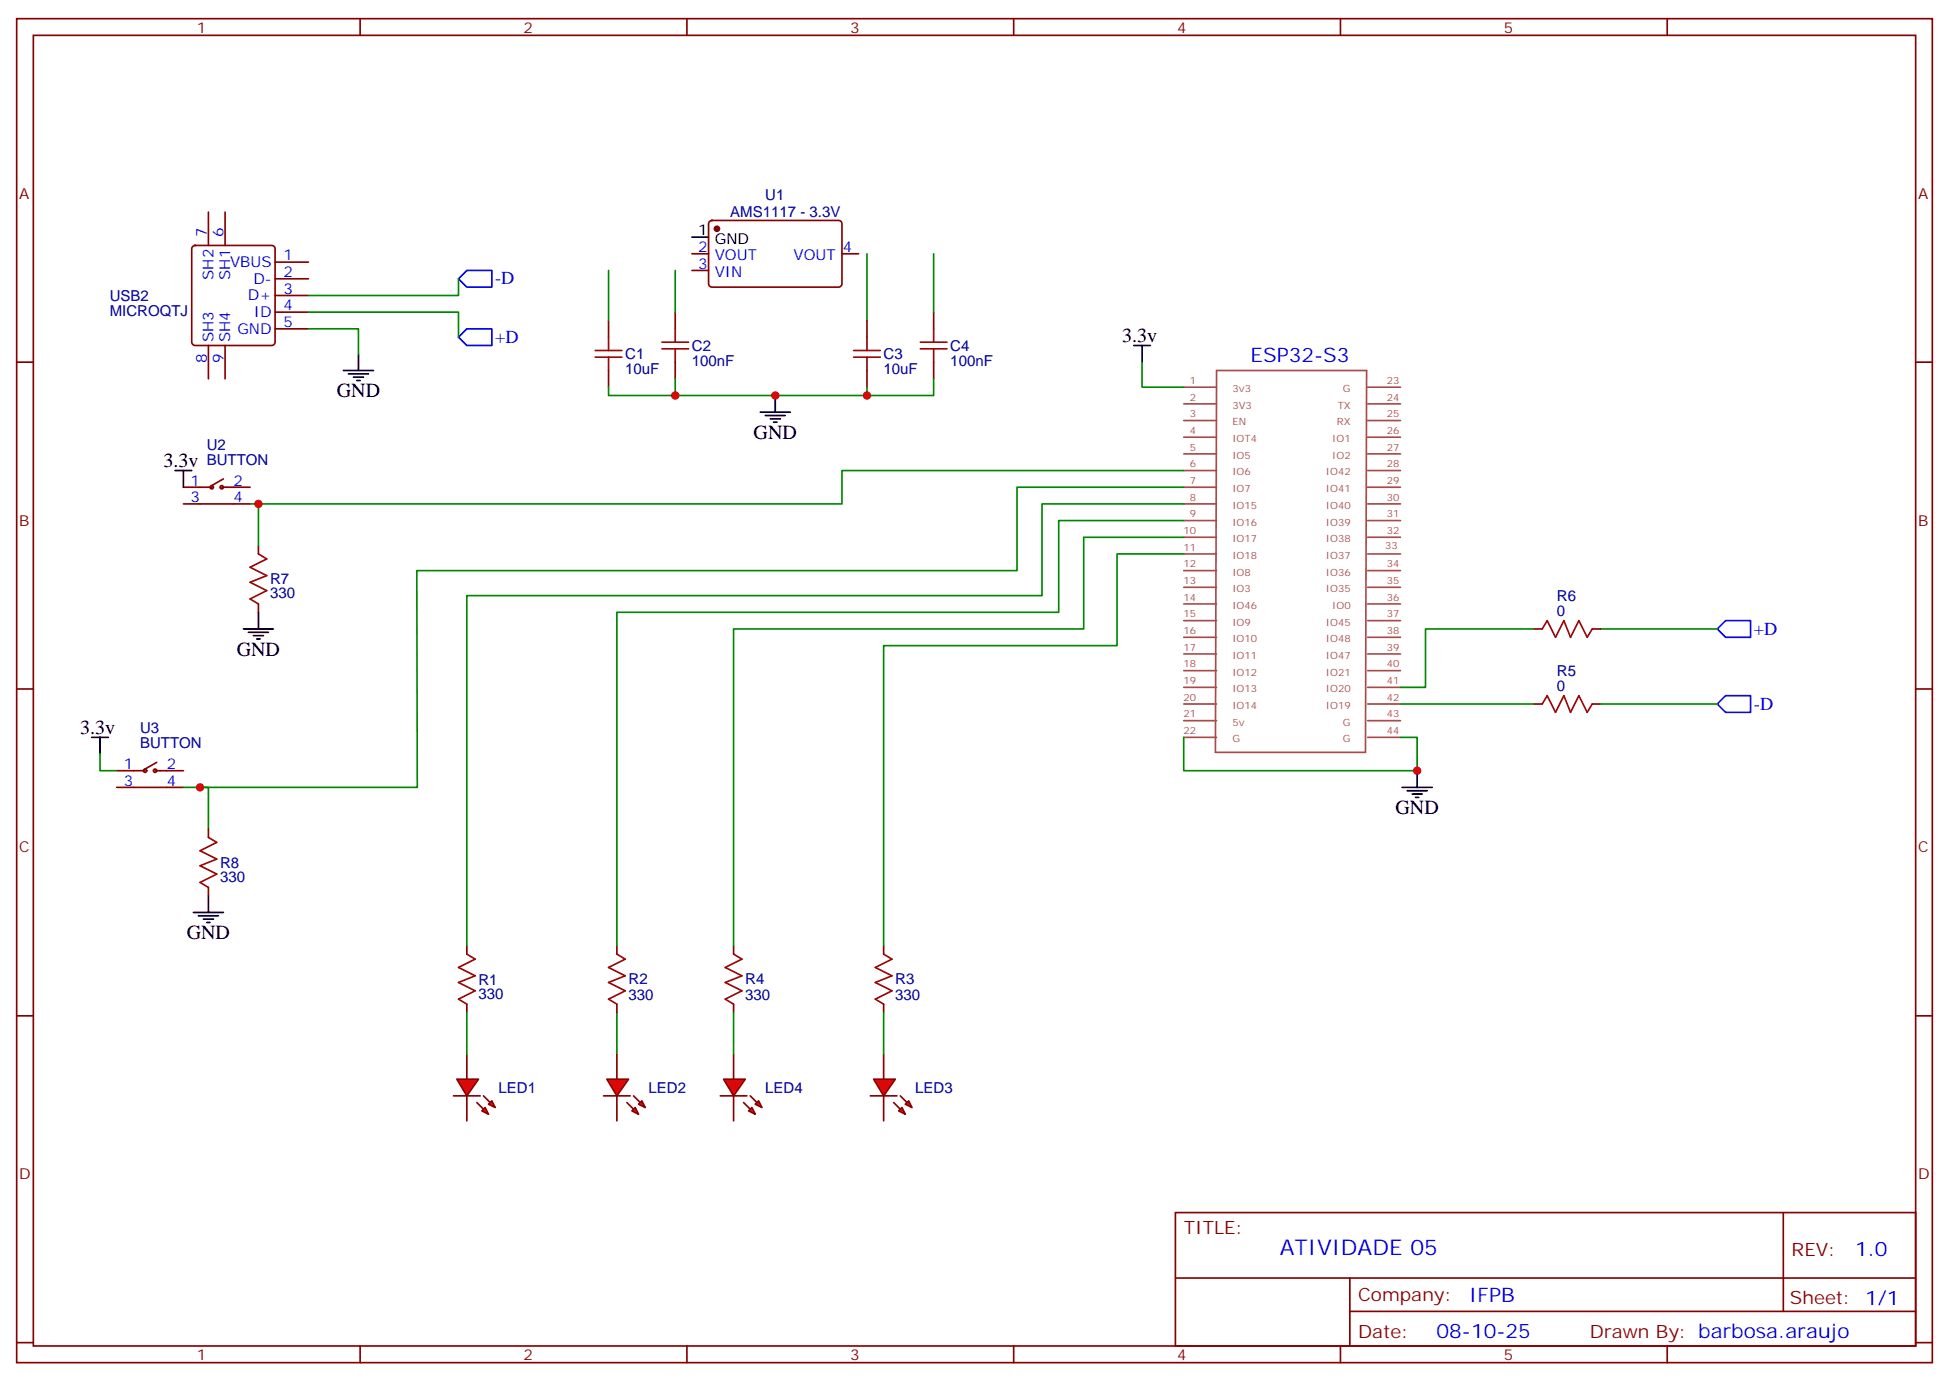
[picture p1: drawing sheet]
<svg xmlns="http://www.w3.org/2000/svg" width="412mm" height="292mm" viewBox="0 0 412 292" stroke-linecap="round" stroke-linejoin="round" font-family="sans-serif">
<g fill="none" stroke="#870000" stroke-width=".35">
<path d="M3.5 4h405.4v284.3h-405.4zM7.1 7.5h398.2v277.3h-398.2zM76.2 4v3.5M145.3 4v3.5M214.5 4v3.5M283.6 4v3.5M352.8 4v3.5M3.5 76.6h3.6M405.3 76.6h3.6M3.5 145.8h3.6M405.3 145.8h3.6M3.5 214.9h3.6"/>
<path d="M98.8 200.1v1.8M98.8 212.4v1.8M405.3 214.9h3.6M248.7 256.5h156.6v28.3h-156.6zM377.3 256.6v20.8M248.7 270.4h156.5M285.6 277.4h119.6M285.6 270.4v14.1M3.5 284.1h3.6M76.2 284.8v3.5M145.3 284.8v3.5M214.5 284.8v3.5"/>
<path d="M283.6 284.8v3.5M352.8 284.8v3.5M405.3 284.1h3.6"/>
</g>
<g fill="none" stroke="#a64a4a" stroke-width=".35">
<path d="M257.4 78.4h31.8l-.3 80.8h-31.7zM250.5 99.6h6.9M250.5 96h6.9M250.5 92.5h6.9M250.5 89h6.9M250.5 85.4h6.9M250.5 81.9h6.9M289.4 99.6h6.9M289.4 96h6.9M289.4 92.5h6.9M289.4 89h6.9M289.4 85.4h6.9"/>
<path d="M289.4 81.9h6.9M250.5 117.2h6.9M250.5 113.7h6.9M250.5 110.1h6.9M250.5 106.6h6.9M250.5 103.1h6.9M289.4 117.2h6.9M289.4 113.7h6.9M289.4 110.1h6.9M289.4 106.6h6.9M289.4 103.1h6.9M250.5 138.4h6.9"/>
<path d="M250.5 134.8h6.9M250.5 131.3h6.9M250.5 127.8h6.9M250.5 124.2h6.9M250.5 120.7h6.9M289.4 138.4h6.9M289.4 134.8h6.9M289.4 131.3h6.9M289.4 127.8h6.9M289.4 124.2h6.9M289.4 120.7h6.9M250.5 156h6.9"/>
<path d="M250.5 152.5h6.9M250.5 148.9h6.9M250.5 145.4h6.9M250.5 141.9h6.9M289.4 156h6.9M289.4 152.5h6.9M289.4 148.9h6.9M289.4 145.4h6.9M289.4 141.9h6.9"/>
</g>
<path d="M239.9 73.1h3.5M241.7 73.1v3.5M296.7 166.6h6.3M297.7 167.3h4.3M298.8 168h2.1M299.5 168.7h.7M299.9 163.1v3.5" fill="none" stroke="#000" stroke-width=".35"/>
<path d="M241.7 76.6v5.3h8.8M250.5 156v7.1h49.4v-7.1h-3.6" fill="none" stroke="#008700" stroke-width=".35"/>
<path d="M98.8 201.9l1.7 1-3.5 1.8 3.5 1.7-3.5 1.5 3.5 1.7-3.5 1.8 1.8 1" fill="none" stroke="#a10000" stroke-width=".35"/>
<g fill="#f00" stroke="#870000" stroke-width=".35">
<path d="M96.7 228.3h4.5l-2.4 3.5z"/>
<path d="M96 231.8h5.6z"/>
</g>
<g fill="#870000" stroke="#870000" stroke-width=".35">
<path d="M102.3 231.8l1.4 1.5z"/>
<path d="M100.9 233.3l1.4 1.4z"/>
</g>
<g fill="#f00" stroke="#870000" stroke-width=".35">
<path d="M103.4 233.6l.7-.7 .7 1.4z"/>
<path d="M102 235l.7-.7 .7 1.4z"/>
</g>
<path d="M98.8 223v5.3M98.8 231.8v5.3" fill="none" stroke="#870000" stroke-width=".35"/>
<path d="M98.8 214.2v8.8M130.5 214.2v8.8" fill="none" stroke="#008700" stroke-width=".35"/>
<g fill="#f00" stroke="#870000" stroke-width=".35">
<path d="M128.4 228.3h4.6l-2.5 3.5z"/>
<path d="M127.7 231.8h5.6z"/>
</g>
<g fill="#870000" stroke="#870000" stroke-width=".35">
<path d="M134.1 231.8l1.4 1.5z"/>
<path d="M132.6 233.3l1.5 1.4z"/>
</g>
<g fill="#f00" stroke="#870000" stroke-width=".35">
<path d="M135.1 233.6l.7-.7 .7 1.4z"/>
<path d="M133.7 235l.7-.7 .7 1.4z"/>
</g>
<path d="M130.5 200.1v1.8M130.5 212.4v1.8M187 200.1v1.8M187 212.4v1.8M130.5 223v5.3M130.5 231.8v5.3" fill="none" stroke="#870000" stroke-width=".35"/>
<path d="M130.5 201.9l1.8 1-3.5 1.8 3.5 1.7-3.5 1.5 3.5 1.7-3.5 1.8 1.7 1M187 201.9l1.7 1-3.5 1.8 3.5 1.7-3.5 1.5 3.5 1.7-3.5 1.8 1.8 1" fill="none" stroke="#a10000" stroke-width=".35"/>
<g fill="#f00" stroke="#870000" stroke-width=".35">
<path d="M184.9 228.3h4.5l-2.4 3.5z"/>
<path d="M184.1 231.8h5.7z"/>
</g>
<g fill="#870000" stroke="#870000" stroke-width=".35">
<path d="M190.5 231.8l1.4 1.5z"/>
<path d="M189.1 233.3l1.4 1.4z"/>
</g>
<g fill="#f00" stroke="#870000" stroke-width=".35">
<path d="M191.6 233.6l.7-.7 .7 1.4z"/>
<path d="M190.1 235l.8-.7 .7 1.4z"/>
</g>
<path d="M155.2 200.1v1.8M155.2 212.4v1.8M187 223v5.3M187 231.8v5.3" fill="none" stroke="#870000" stroke-width=".35"/>
<path d="M187 214.2v8.8" fill="none" stroke="#008700" stroke-width=".35"/>
<path d="M155.2 201.9l1.8 1-3.5 1.8 3.5 1.7-3.5 1.5 3.5 1.7-3.5 1.8 1.7 1" fill="none" stroke="#a10000" stroke-width=".35"/>
<g fill="#f00" stroke="#870000" stroke-width=".35">
<path d="M153.1 228.3h4.6l-2.5 3.5z"/>
<path d="M152.4 231.8h5.6z"/>
</g>
<g fill="#870000" stroke="#870000" stroke-width=".35">
<path d="M158.7 231.8l1.5 1.5z"/>
<path d="M157.3 233.3l1.4 1.4z"/>
</g>
<g fill="#f00" stroke="#870000" stroke-width=".35">
<path d="M159.8 233.6l.7-.7 .7 1.4z"/>
<path d="M158.4 235l.7-.7 .7 1.4z"/>
</g>
<g fill="none" stroke="#870000" stroke-width=".35">
<path d="M40.8 52.1l.5-.2h16.2a.71 .71 0 0 1 .7 .7v19.8a.76 .76 0 0 1-.7 .7h-16.2a.76 .76 0 0 1-.7-.7v-19.8zM44.1 44.9v7M47.6 44.9v7M58.2 55.5h7.1M58.2 59h7.1M146.4 53.7h3.5M146.4 57.2h3.5M150.2 46.8l.4-.2h26.8a.71 .71 0 0 1 .8 .7v12.7a.76 .76 0 0 1-.8 .7h-26.8a.76 .76 0 0 1-.7-.7v-12.7zM178.2 53.7h3.5M44.1 73.1v7.1M47.6 73.1v7.1M58.2 62.5h7.1"/>
<path d="M58.2 66h7.1M58.2 69.6h7.1M128.8 67.8v3.5M128.8 78.4v3.5M142.9 66v3.6M142.9 76.6v3.6M183.4 67.8v3.5M183.4 78.4v3.5M197.6 66v3.6M197.6 76.6v3.6M38.8 106.6h14.1M38.8 103.1h6"/>
<path d="M46.9 103.1h6M47.3 101.3l-2.5 1.4M54.7 115.4v1.8M54.7 127.8v1.7M324.6 133.1h1.7M336.9 133.1h1.8M324.6 148.9h1.7M336.9 148.9h1.8M24.7 166.6h14.1M24.7 163.1h6M32.8 163.1h6M33.2 161.3l-2.5 1.4"/>
<path d="M44.1 175.4v1.8M44.1 187.7v1.8M155.2 223v5.3M155.2 231.8v5.3"/>
<circle cx="44.8" cy="103.1" r=".35"/>
<circle cx="46.9" cy="103.1" r=".35"/>
<circle cx="30.7" cy="163.1" r=".35"/>
<circle cx="32.8" cy="163.1" r=".35"/>
</g>
<g fill="none" stroke="#008700" stroke-width=".35">
<path d="M97 59v3.5h-31.7M128.8 57.2v10.6M142.9 57.2v8.8M183.4 53.7v14.1M197.6 53.7v12.3M65.3 66h31.7v5.3M65.3 69.6h10.5v5.3M128.8 81.9v1.8h54.6M142.9 80.2v3.5M197.6 80.2v3.5h-14.2v-1.8M250.5 99.6h-72.3v7h-123.5M52.9 106.6h1.8v8.8"/>
<path d="M250.5 103.1h-35.3v17.6h-127l.1 45.9h-49.5M250.5 106.6h-30v19.4h-121.7v74.1M250.5 110.1h-26.5v19.4h-93.5v70.6M250.5 113.7h-21.2v19.4h-74.1v67M250.5 117.2h-14.1v19.4h-49.4v63.5M324.6 133.1h-23v12.3h-5.3M338.7 133.1h24.7M21.2 159.5v3.6h3.5M296.3 148.9h28.3M338.7 148.9h24.7M42.3 166.6h1.8v8.8M155.2 214.2v8.8"/>
</g>
<path d="M98.8 57.2h5.3v3.5h-5.3l-1.8-1.7zM97 71.3l1.8-1.7h5.3v3.5h-5.3zM365.1 131.3h5.3v3.5h-5.3l-1.7-1.7zM365.1 147.2h5.3v3.5h-5.3l-1.7-1.8z" fill="none" stroke="#00f" stroke-width=".35"/>
<g fill="none" stroke="#a10000" stroke-width=".35">
<path d="M125.9 74.2h5.7M125.9 75.6h5.7M128.8 71.3v2.9M128.8 75.6v2.8M140.1 72.4h5.6M140.1 73.8h5.6M142.9 69.6v2.8M142.9 73.8v2.8M180.6 74.2h5.7M180.6 75.6h5.7M183.4 71.3v2.9M183.4 75.6v2.8"/>
<path d="M194.7 72.4h5.7M194.7 73.8h5.7M197.6 69.6v2.8M197.6 73.8v2.8M54.7 117.2l1.7 1.1-3.5 1.7 3.5 1.8-3.5 1.4 3.5 1.8-3.5 1.7 1.8 1.1M326.3 133.1l1.1-1.8 1.7 3.5 1.8-3.5 1.4 3.5 1.8-3.5 1.7 3.5 1.1-1.7M326.3 148.9l1.1-1.7 1.7 3.5 1.8-3.5 1.4 3.5 1.8-3.5 1.7 3.5 1.1-1.8M44.1 177.2l1.8 1-3.6 1.8 3.6 1.8-3.6 1.4 3.6 1.7-3.6 1.8 1.8 1"/>
</g>
<g fill="none" stroke="#000" stroke-width=".35">
<path d="M146.4 50.2h3.5M72.7 78.4h6.3M73.7 79.1h4.3M74.8 79.8h2.1M75.8 74.9v3.5M37 99.6h3.6M38.8 99.6v3.5M75.5 80.5h.7M160.9 87.2h6.3M161.9 87.9h4.3M163 88.6h2.1M163.7 89.3h.7"/>
<path d="M164 83.7v3.5M51.5 133.1h6.4M52.6 133.8h4.2M53.6 134.5h2.1M54.3 135.2h.7M54.7 129.5v3.6M19.4 156h3.5M21.2 156v3.5M40.9 193h6.4M42 193.7h4.2M43 194.5h2.2M43.7 195.2h.7"/>
<path d="M44.1 189.5v3.5"/>
</g>
<circle cx="151.7" cy="48.4" r=".53" fill="#870000" stroke="#870000" stroke-width=".35"/>
<g fill="#c00">
<circle cx="183.4" cy="83.7" r=".88"/>
<circle cx="142.9" cy="83.7" r=".88"/>
<circle cx="164" cy="83.7" r=".88"/>
<circle cx="299.9" cy="163.1" r=".88"/>
<circle cx="54.7" cy="106.6" r=".88"/>
<circle cx="42.3" cy="166.6" r=".88"/>
</g>
<text font-size="4.6" fill="#00f" x="270.8" y="265.6">ATIVIDADE 05</text>
<g font-size="4.2">
<text x="237.4" y="72.4">3.3v</text>
<text x="71.3" y="84">GND</text>
<text x="159.5" y="92.9">GND</text>
<text x="34.6" y="98.8">3.3v</text>
<text x="50.1" y="138.7">GND</text>
<text x="16.9" y="155.3">3.3v</text>
<text x="295.3" y="172.2">GND</text>
<text x="39.5" y="198.7">GND</text>
</g>
<g font-size="4.2" fill="#00f">
<text x="264.6" y="76.6">ESP32-S3</text>
<text x="392.5" y="265.8">1.0</text>
<text x="310.9" y="275.4">IFPB</text>
<text x="304" y="283.2">08-10-25</text>
</g>
<g font-size="3.9" fill="#00f">
<text x="104.8" y="60.2">-D</text>
<text x="104.8" y="72.5">+D</text>
<text x="371.1" y="134.3">+D</text>
<text x="371.1" y="150.1">-D</text>
</g>
<g font-size="3.9" fill="#800">
<text x="250.5" y="261.1">TITLE:</text>
<text x="379.1" y="265.8">REV:</text>
<text x="287.4" y="275.3">Company:</text>
<text x="378.7" y="275.9">Sheet: 1/1</text>
<text x="287.4" y="283">Date:</text>
<text x="336.4" y="283.1">Drawn By: barbosa.araujo</text>
</g>
<g font-size="3.2" fill="#800">
<text x="41.6" y="6.9">1</text>
<text x="110.8" y="6.9">2</text>
<text x="179.9" y="6.9">3</text>
<text x="249.1" y="6.9">4</text>
<text x="318.2" y="6.9">5</text>
<text x="4.1" y="42.1">A</text>
<text x="405.9" y="42.1">A</text>
<text x="4.1" y="111.2">B</text>
<text x="405.9" y="111.2">B</text>
<text x="4.1" y="180.3">C</text>
<text x="405.9" y="180.3">C</text>
<text x="4.1" y="249.5">D</text>
<text x="405.9" y="249.5">D</text>
<text x="41.6" y="287.8">1</text>
<text x="110.8" y="287.8">2</text>
<text x="179.9" y="287.8">3</text>
<text x="249.1" y="287.8">4</text>
<text x="318.2" y="287.8">5</text>
</g>
<g font-size="3.2" fill="#000080">
<text x="154.5" y="46">AMS1117 - 3.3V</text>
<text x="161.9" y="42.2">U1</text>
<text x="23.2" y="63.7">USB2</text>
<text x="23.2" y="66.8">MICROQTJ</text>
<text x="132.3" y="76">C1</text>
<text x="146.4" y="77.4">100nF</text>
<text x="146.4" y="74.2">C2</text>
<text x="187" y="76">C3</text>
<text x="201.1" y="77.4">100nF</text>
<text x="201.1" y="74.2">C4</text>
<text x="132.3" y="79.2">10uF</text>
<text x="187" y="79.2">10uF</text>
<text x="43.8" y="95.2">U2</text>
<text x="43.8" y="98.4">BUTTON</text>
<text x="57.1" y="123.7">R7</text>
<text x="57.1" y="126.6">330</text>
<text x="329.5" y="130.2">0</text>
<text x="329.5" y="127.1">R6</text>
<text x="329.5" y="142.9">R5</text>
<text x="329.5" y="146.1">0</text>
<text x="29.6" y="155.1">U3</text>
<text x="29.6" y="158.3">BUTTON</text>
<text x="46.6" y="183.6">R8</text>
<text x="46.6" y="186.6">330</text>
<text x="101.2" y="208.3">R1</text>
<text x="133" y="208.3">R2</text>
<text x="157.7" y="208.3">R4</text>
<text x="189.4" y="208.3">R3</text>
<text x="101.2" y="211.3">330</text>
<text x="133" y="211.5">330</text>
<text x="157.7" y="211.5">330</text>
<text x="189.4" y="211.5">330</text>
<text x="105.5" y="231.3">LED1</text>
<text x="137.2" y="231.2">LED2</text>
<text x="161.9" y="231.2">LED4</text>
<text x="193.7" y="231.2">LED3</text>
</g>
<g font-size="3.2" fill="#00f">
<text x="43.7" y="50.2" transform="rotate(-90 43.7 50.2)">7</text>
<text x="47.3" y="50.2" transform="rotate(-90 47.3 50.2)">6</text>
<text x="147.7" y="53.3">2</text>
<text x="178.3" y="53.3">4</text>
<text x="45.2" y="59.2" transform="rotate(-90 45.2 59.2)">SH2</text>
<text x="48.7" y="56.5">VBUS</text>
<text x="48.7" y="59.2" transform="rotate(-90 48.7 59.2)">SH1</text>
<text x="60" y="55.1">1</text>
<text x="60" y="58.6">2</text>
<text x="147.7" y="56.9">3</text>
<text x="151.2" y="58.6">VIN</text>
<text x="151.2" y="55.1">VOUT</text>
<text x="167.9" y="55.1">VOUT</text>
<text x="52.5" y="63.6">D+</text>
<text x="53.6" y="60">D-</text>
<text x="60" y="62.2">3</text>
<text x="60" y="65.7">4</text>
<text x="50.2" y="70.6">GND</text>
<text x="53.7" y="67.1">ID</text>
<text x="60" y="69.2">5</text>
<text x="43.7" y="76.9" transform="rotate(-90 43.7 76.9)">8</text>
<text x="45.2" y="72.4" transform="rotate(-90 45.2 72.4)">SH3</text>
<text x="47.3" y="76.9" transform="rotate(-90 47.3 76.9)">9</text>
<text x="48.7" y="72.4" transform="rotate(-90 48.7 72.4)">SH4</text>
<text x="40.3" y="106.3">3</text>
<text x="40.3" y="102.7">1</text>
<text x="49.4" y="106.3">4</text>
<text x="49.4" y="102.7">2</text>
<text x="26.2" y="166.2">3</text>
<text x="26.2" y="162.7">1</text>
<text x="35.3" y="166.2">4</text>
<text x="35.3" y="162.7">2</text>
</g>
<g font-size="3.2">
<text x="147.7" y="49.8">1</text>
<text x="151.2" y="51.6">GND</text>
</g>
<g font-size="2.1" fill="#a54b4b">
<text x="251.8" y="81.2">1</text>
<text x="260.8" y="83">3v3</text>
<text x="284.2" y="83">G</text>
<text x="293.4" y="81.2">23</text>
<text x="251.8" y="88.3">3</text>
<text x="251.8" y="84.7">2</text>
<text x="260.8" y="86.5">3V3</text>
<text x="283.1" y="86.5">TX</text>
<text x="293.4" y="88.3">25</text>
<text x="293.4" y="84.7">24</text>
<text x="251.8" y="95.3">5</text>
<text x="251.8" y="91.8">4</text>
<text x="260.8" y="93.5">IOT4</text>
<text x="260.8" y="90">EN</text>
<text x="281.9" y="93.5">IO1</text>
<text x="282.9" y="90">RX</text>
<text x="293.4" y="95.3">27</text>
<text x="293.4" y="91.8">26</text>
<text x="251.8" y="98.9">6</text>
<text x="260.8" y="100.6">IO6</text>
<text x="260.8" y="97.1">IO5</text>
<text x="280.6" y="100.6">IO42</text>
<text x="281.9" y="97.1">IO2</text>
<text x="293.4" y="98.9">28</text>
<text x="251.8" y="105.9">8</text>
<text x="251.8" y="102.4">7</text>
<text x="260.8" y="107.7">IO15</text>
<text x="260.8" y="104.1">IO7</text>
<text x="280.6" y="107.7">IO40</text>
<text x="280.6" y="104.1">IO41</text>
<text x="293.4" y="105.9">30</text>
<text x="293.4" y="102.4">29</text>
<text x="250.5" y="113">10</text>
<text x="251.8" y="109.4">9</text>
<text x="260.8" y="111.2">IO16</text>
<text x="280.6" y="111.2">IO39</text>
<text x="293.4" y="113">32</text>
<text x="293.4" y="109.4">31</text>
<text x="250.5" y="116.5">11</text>
<text x="260.8" y="118.2">IO18</text>
<text x="260.8" y="114.7">IO17</text>
<text x="280.6" y="118.2">IO37</text>
<text x="280.6" y="114.7">IO38</text>
<text x="293.1" y="116.1">33</text>
<text x="250.5" y="123.6">13</text>
<text x="250.5" y="120">12</text>
<text x="260.8" y="125.3">IO3</text>
<text x="260.8" y="121.8">IO8</text>
<text x="280.6" y="125.3">IO35</text>
<text x="280.6" y="121.8">IO36</text>
<text x="293.4" y="123.6">35</text>
<text x="293.4" y="120">34</text>
<text x="250.5" y="130.6">15</text>
<text x="250.5" y="127.1">14</text>
<text x="260.8" y="128.8">IO46</text>
<text x="281.9" y="128.8">IO0</text>
<text x="293.4" y="130.6">37</text>
<text x="293.4" y="127.1">36</text>
<text x="250.5" y="137.7">17</text>
<text x="250.5" y="134.1">16</text>
<text x="260.8" y="135.9">IO10</text>
<text x="260.8" y="132.3">IO9</text>
<text x="280.6" y="135.9">IO48</text>
<text x="280.6" y="132.3">IO45</text>
<text x="293.4" y="137.7">39</text>
<text x="293.4" y="134.1">38</text>
<text x="250.5" y="141.2">18</text>
<text x="260.8" y="142.9">IO12</text>
<text x="260.8" y="139.4">IO11</text>
<text x="280.6" y="142.9">IO21</text>
<text x="280.6" y="139.4">IO47</text>
<text x="293.4" y="141.2">40</text>
<text x="250.5" y="148.2">20</text>
<text x="250.5" y="144.7">19</text>
<text x="260.8" y="150">IO14</text>
<text x="260.8" y="146.5">IO13</text>
<text x="280.6" y="150">IO19</text>
<text x="280.6" y="146.5">IO20</text>
<text x="293.4" y="148.2">42</text>
<text x="293.4" y="144.7">41</text>
<text x="250.5" y="155.3">22</text>
<text x="250.5" y="151.8">21</text>
<text x="260.8" y="153.5">5v</text>
<text x="284.2" y="153.5">G</text>
<text x="293.4" y="155.3">44</text>
<text x="293.4" y="151.8">43</text>
<text x="260.8" y="157">G</text>
<text x="284.2" y="157">G</text>
</g>
</svg>
